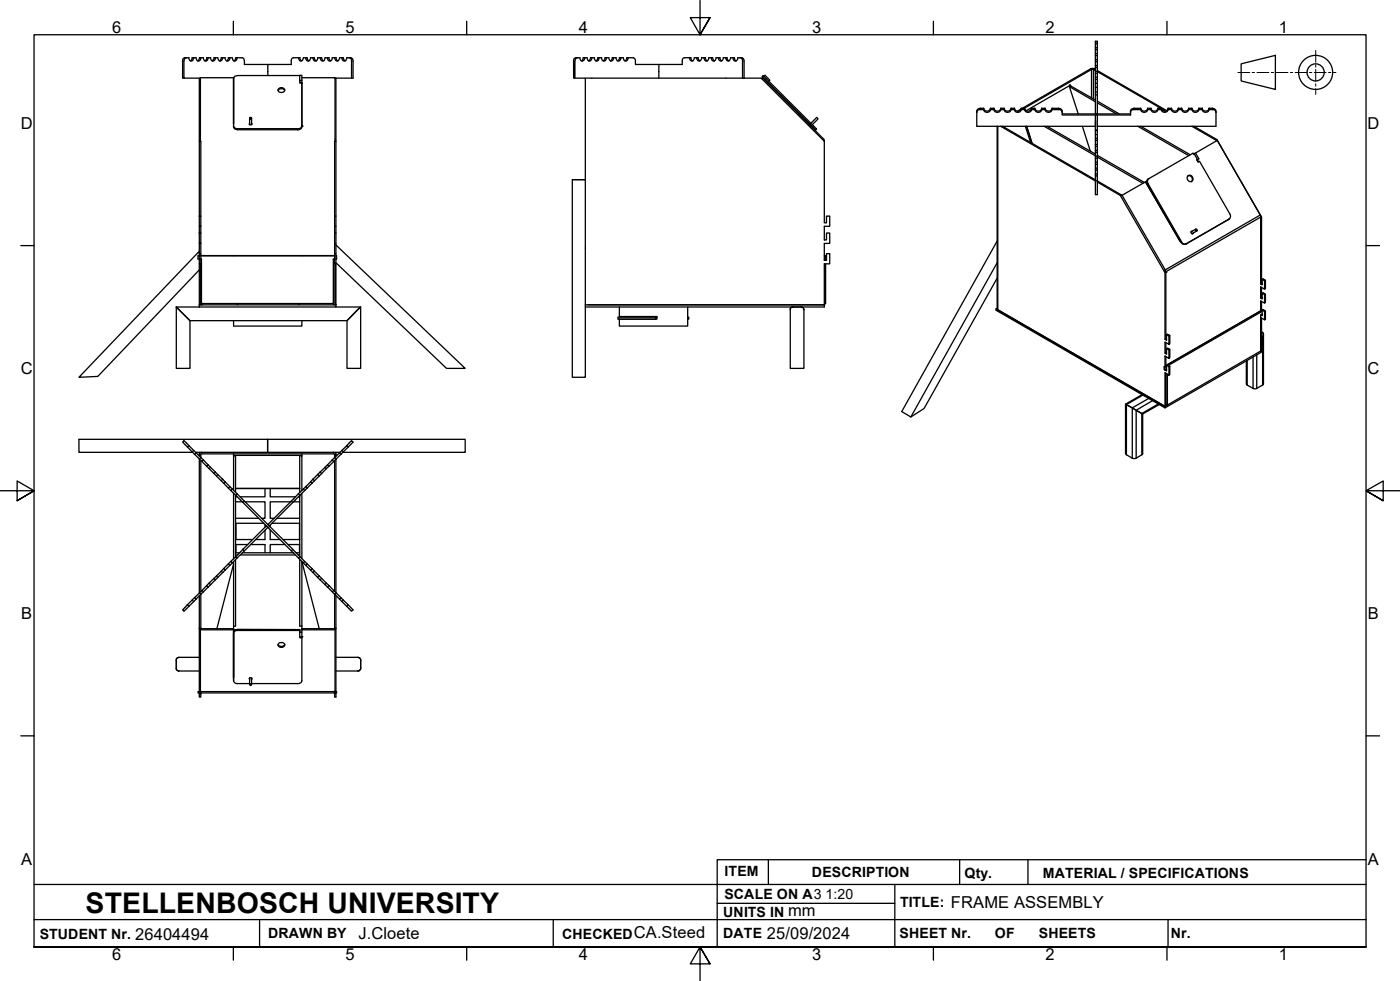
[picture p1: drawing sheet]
<svg xmlns="http://www.w3.org/2000/svg" width="410mm" height="287mm" viewBox="0 0 410 287" stroke-linecap="round" stroke-linejoin="round" font-family="sans-serif">
<!-- layer: Visible Edges(ISO) -->
<g fill="none" stroke="#000" stroke-width=".38">
<path d="M54.6 16.9l-.5 .3-.3 .7v5h4.6M56.7 16.9a.73 .73 0 0 1-.3 .8 .73 .73 0 0 1-.9-.1l-.2-.7h-1.3l-.5 .4v5.6h.3M58.8 16.9a.73 .73 0 0 1-.7 1 .73 .73 0 0 1-.7-1h-1.1l-.5 1M61 16.9a.73 .73 0 0 1-.4 .8 .73 .73 0 0 1-.8-.1l-.2-.7h-1.2l-.5 1M63.1 16.9a.73 .73 0 0 1-.7 1 .73 .73 0 0 1-.7-1h-1.2v.4l-.5 .6M65.2 16.9a.76 .76 0 0 1-.7 1 .76 .76 0 0 1-.7-1h-1.1l-.5 1M67.3 16.9a.73 .73 0 0 1-.7 1 .73 .73 0 0 1-.7-1h-1.1l-.1 .4-.4 .6M68.5 17.9l.5-1h2.1l.3 .4 .2 1.6h6.8v3.2M69.4 16.9a.73 .73 0 0 1-.7 1 .73 .73 0 0 1-.7-1h-1.1l-.5 1M87.4 16.9a.76 .76 0 0 0 .7 1 .76 .76 0 0 0 .7-1h1.1l.5 1M88.3 17.9l-.4-.6-.1-.4h-2l-.5 .4v1.6h-6.9M89.5 16.9a.73 .73 0 0 0 .7 1 .73 .73 0 0 0 .7-1h1.2v.4l.5 .6"/>
<path d="M91.6 16.9a.73 .73 0 0 0 .4 .8 .73 .73 0 0 0 .8-.1l.2-.7h1.2l.5 1M93.7 16.9a.76 .76 0 0 0 .8 1 .76 .76 0 0 0 .7-1h1.1l.5 1M95.9 16.9a.73 .73 0 0 0 .7 1 .73 .73 0 0 0 .7-1h1.1l.1 .4 .4 .6M98 16.9a.76 .76 0 0 0 .7 1 .76 .76 0 0 0 .7-1h1.1l.5 1M100.1 16.9a.73 .73 0 0 0 .7 1 .73 .73 0 0 0 .7-1h1.4l.5 .7v5.3h-5M102.2 16.9l.5 .3 .2 .4v5.3M169.1 16.9l-.5 .3-.3 .7v5h-.3v-5.6l.5-.4h1.3a.73 .73 0 0 0 .7 1 .73 .73 0 0 0 .7-1M173.3 16.9a.73 .73 0 0 1-.7 1 .73 .73 0 0 1-.7-1h-1.1l-.5 1M175.5 16.9a.73 .73 0 0 1-.4 .8 .73 .73 0 0 1-.9-.1l-.1-.7h-1.2l-.5 1M177.5 16.9a.73 .73 0 0 1-.7 1 .73 .73 0 0 1-.7-1h-1.1l-.1 .4-.4 .6M179.7 16.9a.76 .76 0 0 1-.7 1 .76 .76 0 0 1-.8-1h-1l-.5 1M181.8 16.9a.73 .73 0 0 1-.7 1 .73 .73 0 0 1-.7-1h-1.1l-.1 .4-.4 .6"/>
<path d="M183 17.9l.5-1h2l.6 .7v1.3h6.8M183.9 16.9a.73 .73 0 0 1-.7 1 .73 .73 0 0 1-.7-1h-1.1l-.5 1M201.9 16.9a.76 .76 0 0 0 .7 1 .76 .76 0 0 0 .7-1h1.1l.5 1M202.8 17.9l-.4-.6-.1-.4h-2l-.5 .4v1.6h-6.9v4M204 16.9a.73 .73 0 0 0 .7 1 .73 .73 0 0 0 .7-1h1.2v.4l.5 .6M206.1 16.9a.73 .73 0 0 0 .4 .8 .73 .73 0 0 0 .8-.1l.2-.7h1.2l.5 1M208.3 16.9a.73 .73 0 0 0 .7 1 .73 .73 0 0 0 .7-1h1.1l.5 1M210.4 16.9a.73 .73 0 0 0 .7 1 .73 .73 0 0 0 .7-1h1.1l.1 .4 .4 .6M212.5 16.9a.76 .76 0 0 0 .7 1 .76 .76 0 0 0 .7-1h1.1l.5 1M214.6 16.9a.73 .73 0 0 0 .7 1 .73 .73 0 0 0 .7-1h1.4l.5 .7v5.3M216.7 16.9l.5 .3 .2 .4v5.3h-49.1M320.7 12.8v-.7h.6v21.3"/>
<path d="M320.7 14v13.8h.6M320.7 17.5h.6M320.7 16.3h.6M320.7 19.2h.6M320.7 18h.6M320.7 15.7h.6M320.7 14.6h.6M320.7 19.8h.6M320.7 14h.6M321.3 12.8h-.6v1.2M58.7 22.9h-.3v18.5h.4v21.9M68.4 36.8l.2 .6 .7 .3h18.1l.5-.2 .5-.7"/>
<path d="M68.5 22.7l-.1 13.6M73.1 36.1l-.1 .1a.33 .33 0 0 0 .4 .3 .33 .33 0 0 0 .3-.4M73.1 34.6v1.9M73.1 36.3l-.1 .1M73.7 34.6v1.9M73.7 36.3v.1M81.4 26.5a1.21 1.21 0 0 1 2 0M81.7 25.9a.95 .95 0 0 1 1-.2 .95 .95 0 0 1 .6 .9 .95 .95 0 0 1-1.1 .5 .95 .95 0 0 1-.7-1.1zM87.8 23.8v-.3h.6v.7h-.6M87.8 23.5v-1.5h.6v1.5M87.8 22.1h-18.2l-1 .3-.2 .6M87.8 23.8v.5h.6v.2"/>
<path d="M87.8 24.1v.2M88.4 22.7h9.7v18.7M88.4 24.2v13l-.3 .5-.7 .3h-17.8l-.8-.2-.4-.5v-14.6h-9.7v18.7M98.1 22.9h.3M98.4 22.9v66.3M171.4 22.9v87.5h-3.8v-57.8h3.8h-3.8M217.4 22.9h5.5l18.5 18.5M223 23.1l.3-.4 17.8 17.9 .3 .6M223.5 22.1l15.6 15.6-.3 .3-15.6-15.6zM223.5 22.6l-.2 .1M223.7 22.4l.3-.4 1.4 1.5-.3 .3M224.9 24.1l-.2 .1"/>
<path d="M237.2 36.3l-.2 .2M237.4 36.1l1.7-1.7 .4 .4-1.6 1.7M237.6 36.8l-.2 .1M288 31.7h-1l-.9 .4-.1 4.9h34.7v-1.7M288 31.7a1 1 0 0 0 1 .8 1 1 0 0 0 1-.8M288 32.1h-1.5l-.5 .8M288 32.1a1 1 0 0 0 1 .8 1 1 0 0 0 1-.8M288 31.7v.4M290 31.7v.4M290 31.7h1M290 32.1h1M291 31.7a1.04 1.04 0 0 0 1 .8 1.04 1.04 0 0 0 1.1-.8"/>
<path d="M291 32.1a1.04 1.04 0 0 0 1 .8 1.04 1.04 0 0 0 1.1-.8M291 31.7v.4M292 37v53.5l49.1 28.4 .3-.1M293 37l27.7 16M293.1 31.7v.4M293.1 31.7h.9M293.1 32.1h.9M293.6 37l27.1 15.7M294 31.7a1.04 1.04 0 0 0 1 .8 1.04 1.04 0 0 0 1-.8M294 32.1a1.04 1.04 0 0 0 1 .8 1.04 1.04 0 0 0 1-.8M294 31.7v.4M296 31.7v.4"/>
<path d="M296 31.7h1.1M296 32.1h1.1M297.1 31.7a1 1 0 0 0 .9 .8 1 1 0 0 0 1-.8M297.1 32.1a1 1 0 0 0 .9 .8 1 1 0 0 0 1-.8M297.1 31.7v.4M299 32l-1.1 .5M299 31.7v.4M299 31.7h1M299 32.1h1M300 31.7a1 1 0 0 0 1 .8 1 1 0 0 0 1-.8M300 32.1a1 1 0 0 0 1 .8 1 1 0 0 0 1-.8M300 31.7v.4"/>
<path d="M300.2 37l1.6 4.7M300.6 37l1.6 5M302 31.7v.4M302 31.7h1M302 32.1h1M303 31.7a1 1 0 0 0 1 .8 1 1 0 0 0 1-.8M303 32.1a1 1 0 0 0 1 .8 1 1 0 0 0 1-.8M303 31.7v.4M305 31.7v.4M305 31.7h1M305 32.1h1M305.8 37l14.9 8.6"/>
<path d="M306 31.7a1.04 1.04 0 0 0 1 .8 1.04 1.04 0 0 0 1-.8M306 32.1a1.04 1.04 0 0 0 1 .8 1.04 1.04 0 0 0 1-.8M306 31.7v.4M306.6 37l14.1 8.1M308 31.7l2.5 .1 .4 .3 .1 .8M308 32.1h2.5l.5 .8M308 31.7v.4M311 33.4h20M313.1 24.8l.3 .1 .1 .3M313.1 25.4l.4-.2 7.2 4.1M313.4 24.9l-12.9 7.5M316.9 37l2.4 7.3"/>
<path d="M320.7 29.8l-7.6-4.4 2.6 8M320.7 20.3l-.7-.3-.7 .1-20 11.6M320.7 20.7l-.7-.4h-.4l-19.7 11.4M320.7 27.8v5.6M320.7 20.9l.6 .1 18.6 10.7M320.7 39.4v-5.7h.6v23.3h-.6v-6.1M320.7 38.1h.6M320.7 24.4h.6M320.7 23.3h.6M320.7 22.6h.6M320.7 21.5h.6M321.3 39.4h-.6v1.1h.6"/>
<path d="M321.3 29.6l6.4 3.8M321.3 30.1l5.6 3.3M321.3 20.7l20.3 11.7M333.2 37l14.8 8.5M334 31.7l-2.5 .1-.5 .5v1.4h-20v-.8M334 32.1h-2.5l-.5 .8M334 31.7a1.04 1.04 0 0 0 1 .8 1.04 1.04 0 0 0 1-.8M334 32.1a1.04 1.04 0 0 0 1 .8 1.04 1.04 0 0 0 1-.8M334 37l14.5 8.3M334 31.7v.4M336 31.7h1M336 32.1h1"/>
<path d="M336 31.7v.4M337 31.7a1.04 1.04 0 0 0 1 .8 1.04 1.04 0 0 0 1-.8M337 32.1a1.04 1.04 0 0 0 1 .8 1.04 1.04 0 0 0 1-.8M337 31.7v.4M339 31.7h1M339 32.1h1M339 31.7v.4M340 31.7a1 1 0 0 0 1 .8 1 1 0 0 0 1-.8M340 32.1a1 1 0 0 0 1 .8 1 1 0 0 0 1-.8M340 31.8l1.2 .7M340 31.7v.4M342 31.7h1"/>
<path d="M342 32.1h1M342 31.7v.4M343 31.7a1 1 0 0 0 1 .8 1 1 0 0 0 1-.8M343 32.1a1 1 0 0 0 1 .8 1 1 0 0 0 1-.8M343 31.7v.4M345 31.7h1M345 32.1h1M345 31.7v.4M346 31.7a1.04 1.04 0 0 0 1 .8 1.04 1.04 0 0 0 1-.8M346 32.1a1.04 1.04 0 0 0 1 .8 1.04 1.04 0 0 0 1-.8M346 31.7v.4M348 31.7h1"/>
<path d="M348 32.1h1M348 31.7v.4M349 37l7 4 .3-.2M349 31.7a1.04 1.04 0 0 0 1 .8 1.04 1.04 0 0 0 1-.8M349 32.1a1.04 1.04 0 0 0 1 .8 1.04 1.04 0 0 0 1-.8M349 31.7v.4M349.6 37l6.7 3.8M351 31.7h1M351 32.1h1M351 31.7v.4M352 31.7a1 1 0 0 0 1 .8 1 1 0 0 0 1-.8M352 32.1a1 1 0 0 0 1 .8 1 1 0 0 0 1-.8"/>
<path d="M352 31.7v.4M354 31.7h1l.9 .4 .1 4.9h-34.7v-1.7M354 32.1h1.5l.5 .8M354 31.7v.4M58.4 41.4v21.9M98.4 41.4h-.4v21.9M241.4 41.4v23.8h.6v-1.9h1v2.9h-1.6v4h.6v-2h1v3.1h-1.6v3.6M241.4 41.2v.2M320.7 40.5v.6M320.7 42.3v.6M320.7 44v.6M320.7 45.7v.6"/>
<path d="M320.7 47.4v.7M320.7 49.2v.6M320.7 50.9h.6M321.3 46.3h-.6v1.1h.6M321.3 44.6h-.6v1.1h.6M321.3 48.1h-.6v1.1h.6M321.3 41.1h-.6v1.2h.6M321.3 42.9h-.6v1.1h.6M321.3 49.8h-.6v1.1M321.3 45.5l13.8 7.9M321.3 46l13.3 7.7M321.3 53l7 4"/>
<path d="M321.3 53.3l6.7 3.9M328 57.2l13.1 22.6 .3-.1v19.5M328.3 57l.1 .2M328.3 57l-.3 .2M328.4 57.3l.1-.1 12.7 21.8 .1 .7M328.5 57.2l6.9-4 10 17.3M335.8 53l-.4 .2 10 17.3M336.4 52.3a1.04 1.04 0 0 0-.4 1.6l9.8 17 .5 .6h.9l12.7-7.4M336.4 52.3l-.4 .7 .2 .8 10.1 17.4 .7 .3 .4-.2 12.5-7.2M347.8 51.5a.93 .93 0 0 1 1.4 .4 .93 .93 0 0 1-.6 1.3 1.05 1.05 0 0 1-.8-1.7zM347.9 51.4a1.04 1.04 0 0 1 1.1 .5 1.04 1.04 0 0 1-.1 1.3M349.6 45l-.2 .1-.1-.3-12.9 7.5"/>
<path d="M350.1 44.8l6.3-3.7 12.7 22 .1 .5M350.5 46.8l.4 .6M350.6 46.8l-1-1.8 .5-.2 .9 1.7-.5 .3 .3 .6 .4-.2 8.9 15.4 .2 .8-.4 .7M356 41l.2 .2M356.3 40.8l13.1 22.7v19.5l.2 .1M58.4 73.5l-35.3 36.9 5.5-.2 29.8-31.2M58.4 68.2h.4v3.1h-.4zM58.4 74.2h.4v3h-.4zM58.4 63.3h.4v2.9h-.4zM58.4 77.2v12h.4v-12v12h.4M58.4 66.2v2M58.4 71.3v2.9"/>
<path d="M58.4 74.9h-.4v.9h.4M58.8 75.8h.2v13.1h38.6v-13.1h.4M58.8 74.8h39.2M58.8 66.2v2M58.8 71.3v2.9M58.8 74.9h39.2M68.4 74.8v.1M88.4 74.8v.1M97.8 75.8v13.4M98 71.3h.4M98 66.2v2M98 66.2h.4"/>
<path d="M98.2 77.2v12h-.4M98.4 71.7l37.8 36.1h-5.5l-32.3-30.9M98.4 68.2h-.4v6M98.4 74.2h-.4v3h.4M98.4 63.3h-.4v2.9M98.4 74.9h.2v.9h-.2M241.4 75.8v.4h.6v-2h1v3h-1.6v12.7h-70M241.4 74.9h.3v.9h-.3zM241.7 77.2v11.7h-.3M241.7 75.8v.4M292 70.6l-28 49.9 2.7 1.6 3.9-2.5 21.4-38.2M292 76.9l-25.3 45.2"/>
<path d="M341.1 79.8v19.5M345.4 70.5h.1M348.8 67.8h.1M349.1 67.6a.38 .38 0 0 0-.3 .6 .38 .38 0 0 0 .6 0M350.1 67.1l-1.4 .8M350.5 67.6l-1.4 .8 .1-.1M369.4 63.5l-.3 .2v19.5M51.6 89.9l4 4M51.6 89.9v17.9h4v-13.9M51.6 89.9h6.8M58.8 89.2h-.4v.7M59.2 88.9v.3"/>
<path d="M59.2 89.2h38.6M68.4 93.9v1.6h20v-1.6M69.5 88.9v.3M87.5 88.9v.3M98.2 89.2h.2M98.4 89.9h7.2l-4 4h-46M98.4 89.2v.7h-40M104.8 90.6l.8-.7v17.9h-4v-13.9zM181.4 89.9v2.8h10.9v.7h-10.9v2.1h20v-5.6M192 92.9h-11v.5h11v-.5h.3M201.4 92.9h.3v.5h-.3M232.2 89.9l-.6 .2-.2 .3v17.4h4v-17.2l-.3-.5-.5-.2"/>
<path d="M241.5 88.9v.3h-70.1M292 90.2l-.3 .2v.4l49.4 28.6v-.5l-49.4-28.5M341.6 97.9v1.7l-.5-.3h.5M342.5 98.2l-.7-.4-.2 .1 .7 .5M369.2 92.2l.4 .2v-1.6l.2-.2 .7 .4v2.5l-.2 .1-1.1-.6M369.3 93v9.7l-.3 .2M369.4 97.2l.6 .7-.6 1.3M369.4 83l-.3 .2 .5 .2v-1.6l.2-.2 .7 .5v2.4l-.2 .2-1.2-.7v3.3M369.4 84.2v2.9l.2 .1M369.4 87.1l-.3 .2 .5 .2v-1.6l.2-.2 .7 .4v2.4l-.2 .2-1.2-.6v2.9l-27.3 15.8M369.4 88.2v2.7l.2-.1 .7 .4 .2-.2M369.4 93.1v9.5"/>
<path d="M369.4 92l.2 .1M369.6 85.9l.7 .3 .2-.1M369.6 81.8l.7 .4 .2-.1M369.6 91.9l-.5 .3v10.6l-27.3 15.8M369.6 91.1l-27.5 15.8M370 97.9v14.5l-2.2 1.4h-.7l-2.2-1.4v-6.7M370.3 82.2v2.5M370.3 86.2v2.5M370.3 91.2v2.4M329.6 118.3l5 2.9M329.6 118.3v14.5l.1 .2 2.3 1.3 .7-.2 1.9-1.2v-11.7M334.4 115.5l-4.8 2.8"/>
<path d="M339.4 118.4l-4.8 2.8M340.9 107.3v.9l.2 .1v-.8M341.4 104.4l.2 4.1-.5-.2 .5-.2M341.4 100.3v3M341.4 108.2h.2M341.6 102.1v1.5l-.5-.2 .5-.1M341.8 109.6v9l-.2-.2M341.8 118.5v.1M342.3 104.9v-2.5l.2-.2v2.5l-.2 .2-1.2-.7v3l-.2 .1 .2 .2 .5-.2M342.3 109.8v-2.5l.2-.1v2.4l-.2 .2-1.2-.7v9.8l.3-.1v-9.5v9.5l.4-.3M342.3 100.8v-2.4l.2-.2v2.5l-.2 .1-1.2-.6v3.2M342.5 102.2l-.7-.3-.2 .2 .7 .3"/>
<path d="M342.5 107.2l-.7-.4-.2 .1 .7 .4M369.4 102.6v.5l-28.3 16.3M369.4 102.6l-.1 .1M55.3 130.4l-1.5-1.4-.3 .4 1.4 1.4M55.3 130.4l-.4 .4 1.4 1.5 .4-.5M55.3 130.4l3.5 3.5M56.3 132.3l.7 .7M56.5 132.4h-33.4v-3.8h55.3v3.8v-3.8h57.8v3.8h-35.8M57.3 132.4h42.2M57.4 132.5l-.4 .5 1.4 1.4 .4-.5M58.4 132.4v1.1M58.4 134.4v39.2"/>
<path d="M58.4 134.4l.7 .7M58.8 133.2v.7M58.8 134.8v38.4M58.8 133.9l.8 .7M59.2 132.4a.79 .79 0 0 0-.8 .8M59.2 132.8l-.5 .4M59.2 132.9h38.4M59.6 134.6l-.5 .5 1.4 1.4 .5-.4M59.6 134.6l1.4 1.5M60.5 136.5l.7 .7M61 136.1l2.1 2.1M61.7 136.8l-.5 .4 1.5 1.4 .4-.4"/>
<path d="M62.7 138.6l.7 .7M63.1 138.2l.7 .7M63.8 138.9l-.4 .4 1.4 1.4 .4-.4M63.8 138.9l1.4 1.4M68.4 132.9v.4h20M68.4 133.4h.6v10.7M68.4 133.3v10.2M88.4 132.9v.5M93 138.9l.5 .4M93.7 138.2l-2.1 2.1M93.7 138.2l.5 .4M94.2 138.6l-15.3 15.3-.5-.3 6.9-6.9"/>
<path d="M95.2 136.8l-1.5 1.4M95.2 136.8l.4 .4M95.6 137.2l-1.4 1.4M95.9 136.1l-.7 .7M95.9 136.1l.4 .4M96.3 136.5l-.7 .7M97.3 134.6l-1.4 1.5M97.3 134.6l.4 .5M97.6 132.4a.79 .79 0 0 1 .8 .8M97.6 132.8l.3 .2 .1 1M98 134.8v38.3M98 133.9l-.7 .7"/>
<path d="M98 133.9l.4 .5M98.4 132.4v1.2M98.4 134.4v39.1M99.4 132.5l-1.4 1.4M99.4 132.5l.4 .5M100.1 131.8l-.7 .7M100.1 131.8l.4 .5M101.5 130.4l1.4-1.4 .5 .4-7.1 7.1M102 130.8l-.5-.4-1.4 1.4M64.8 140.7l.7 .7M65.2 140.3l.7 .7M65.9 141l-.4 .4 1.4 1.5 .4-.5"/>
<path d="M65.9 141l19.8 19.8M66.9 142.9l.7 .7M68 143.1l-.4 .5 1.4 1.4M68.4 144.3v19.3M69 143h18.8M69 144.9v18.1M69 159.4h3.5M69 153.2h8.2M69 157.9h5M69 151.7h6.7M69 146.9h1.9M69 145.4h.5"/>
<path d="M69 145l2.1 2.1 .5-.4M69.1 153.2v4.7M69.1 159.4v2.4M69.4 144.5l-.4 .5M71.1 147.1l14.2 14.1M71.8 146.9h5.8v4.8h-1M73.3 159.4h4.3v2.4M77.6 143v2.4h-7.3M77.6 155.2v2.7h-2.7M77.6 153.6v.7M78 153.9l-6.9 6.9M78.4 154.4l-6.8 6.8"/>
<path d="M79.1 143v2.4h7.5M79.1 153.7v.6M79.1 155.1v2.8h2.9M79.6 153.2h8.2M81.1 151.7h6.7M82.8 157.9h5M83.4 159.4h-4.3v2.4M84.3 159.4h3.5M85.1 146.9h-6v4.8h1.2M85.9 146.9h1.9M87.4 144.5l-2.1 2.2 .4 .4M87.4 145.4h.4"/>
<path d="M87.4 144.5l.4 .5M87.7 153.2v4.7M87.7 159.4v2.4M87.8 145v17.9M88.4 143.6v-10.2h-.6v10.8M88.4 144.4v19.1M88.8 143.1l-1.4 1.4M88.8 143.1l.4 .5M89.5 142.4l.4 .5M90.9 141l-2.1 2.1M90.9 141l.5 .4M91.6 140.3l-.7 .7"/>
<path d="M91.6 140.3l.5 .4M54.9 177.1l.4 .4M56.7 176.1l-.4-.4-1.4 1.4M57 175l-.7 .7M57.4 175.4l-3.6 3.5-.3-.4 1.4-1.4M58.4 174.4v28.1h-.4v.3h.4M58.8 173.9l-.4-.3-1.4 1.4 .4 .4M58.8 174v10.1M58.8 173.9l-1.4 1.5M59.1 172.9l-.7 .7M59.6 173.2l-.8 .7M61 171.8l-.5-.4-1.4 1.5 .5 .3"/>
<path d="M61.2 170.7l-.7 .7M63.1 169.7l-.4-.4-1.5 1.4 .5 .4M63.4 168.6l-.7 .7M65.2 167.6l-.4-.4-1.4 1.4 .4 .5M65.5 166.4l-.7 .8M67.3 165.5l-.4-.4-1.4 1.3 .4 .5M67.6 164.4l-.7 .7M68 164.8l-8.4 8.4M68.4 164.4v20h-9.7M68.4 165.1l-4.9 18.9M69 163.8v19.5h-.6M69 162.4h.5"/>
<path d="M69 161.8h1.1M69.4 163.3l-.4-.3-1.4 1.4 .4 .4M69.4 163.3l-1.4 1.5M70.4 162.4h16M71 161.8h14.9M71.1 160.8l.5 .4-2.2 2.1M71.1 160.8l-2.1 2.2M86.7 161.8h1.1M87.3 162.4h.5M87.4 163.3l-2.1-2.1 .4-.4 4.2 4.3M87.8 163.7v19.6h.6M87.8 163l-.4 .3 1.4 1.5 .4-.4"/>
<path d="M88.8 164.8l.7 .7M89.9 165.1l-.4 .4 1.4 1.4 .5-.5M89.9 165.1l1.5 1.3M90.9 166.9l.7 .7M91.4 166.4l.7 .8M92.1 167.2l-.5 .4 1.4 1.5 .5-.5M92.1 167.2l3.5 3.5M93 169.1l.7 .6M94.2 169.3l-.5 .4 1.5 1.4 .4-.4M95.2 171.1l.7 .7M95.6 170.7l.7 .7M96.3 171.4l-.4 .4 1.4 1.4 .4-.3"/>
<path d="M96.3 171.4l1.4 1.5M97.3 173.2l.7 .7v10h.4M97.7 172.9l2.1 2.1M98.4 174.3v9.6M98.4 173.6l-.4 .3 1.4 1.5 .4-.4M99.4 175.4l.7 .7M99.8 175l.7 .7M100.5 175.7l1.5 1.4-.5 .4M100.5 175.7l-.4 .4 1.4 1.4M102 177.1l1.4 1.4-.5 .4-1.4-1.4M58.4 192.4h-6l-.8 .6v2.8l.6 .6h6.2M58.4 183.9h.4"/>
<path d="M58.7 184.1v18.4h39.4v-18.1M58.8 184h9.6v14.4v-14h.7M68.4 199.3l.2 .5 .7 .3h3.8M68.6 184.5l1-.3 18.2 .1v.2h-18.5l-.7 .4-.2 .5v13.9v-14.2zM73.1 198.9a.34 .34 0 0 1 .3-.5 .34 .34 0 0 1 .3 .5M73.1 198.6v1.8M73.7 198.5v1.9M73.7 198.5v.1M81.4 188.7a1.13 1.13 0 0 0 2 0M81.7 188.3a.89 .89 0 0 1 1.1-.2 .89 .89 0 0 1 .4 1.1 .88 .88 0 0 1-1.2 .3 .88 .88 0 0 1-.3-1.2zM87.8 185.1h.6v1.4h-.6zM87.8 184.8v.3"/>
<path d="M87.8 184.5v.3M88.4 186.7v12.6l-.3 .5-.7 .3h-13.7M88.4 186.4v.3h-.6v-.2M88.4 184h9.6M93.5 184l-5.1-19.6v20.7M98 183.9v.2M98.1 184.1v.3h-9.7M98.4 192.4h6.4l.4 .1 .4 .5v2.8l-.6 .6h-6.6M98.4 183.9v20.1h-.4v-1M58.4 203h.4v1h-.4zM58.4 203v-.5h.4v.5M58.8 202.8h39.2"/>
<path d="M98.4 202.8h.2v-.3h-.6v.5h.4"/>
<circle cx="73.4" cy="34.5" r=".27"/>
<circle cx="350.3" cy="67.3" r=".28"/>
<circle cx="73.4" cy="200.3" r=".27"/>
</g>
<g fill="#000">
<circle cx="88.4" cy="36.9" r=".19"/>
<circle cx="238.8" cy="38" r=".19"/>
<circle cx="98" cy="41.4" r=".19"/>
<circle cx="341.4" cy="79.7" r=".19"/>
<circle cx="369.1" cy="63.7" r=".19"/>
<circle cx="368.8" cy="91.2" r=".19"/>
<circle cx="369.6" cy="90.8" r=".19"/>
<circle cx="78.4" cy="154.4" r=".19"/>
<circle cx="78.9" cy="153.9" r=".19"/>
<circle cx="88.4" cy="186.4" r=".19"/>
<circle cx="58.8" cy="202.5" r=".19"/>
<circle cx="98" cy="202.5" r=".19"/>
</g>
<!-- layer: Visible Tangent Edges(ISO) -->
<g fill="none" stroke="#000" stroke-width=".38">
<path d="M320.7 12.3h.6M287 31.7v.4M292.2 37v53.7M310 31.7v.4M319.3 20.1l.3 .2v8.4M320.5 20.1l-.3 .2v8.7M320.7 38.2h.6M320.7 26.9h.6M320.7 25.5h.6M332 31.7v.4M355 31.7v.4M320.7 52.9h.6"/>
<path d="M320.7 51.5h.6M336.2 53.8l-.2 .1M345.9 70.8l-.1 .1M347.4 71.3l-.2 .2M359.9 64.1l-.2 .2M369 62.9l-28 16.2M369.2 63.5l-28 16M369.4 98.8l.3-.1v14M369.7 97.4l-.3 .2M334.6 115.6l-4.8 2.8v14.7M336.3 116.7l-4.8 2.7v14.7M337.4 117.3l-4.7 2.8v14"/>
<path d="M339.2 118.3l-4.9 2.7v12.1M365.2 105.6v7.1M366.9 104.5v9.2M368 103.9v9.8"/>
</g>
<g fill="#000">
<circle cx="368.6" cy="91.3" r=".19"/>
<circle cx="341.9" cy="106.7" r=".19"/>
</g>
<!-- layer: Border_0 -->
<g fill="none" stroke="#000" stroke-width=".38">
<path d="M68.3 6.2v4M136.7 6.2v4M205 .1v10.1l-2.9-5h5.8l-2.9 5 2.9-5M273.3 6.2v4M341.7 6.2v4M6.1 71.9h3.9M400 71.9h3.9M0 143.7h10l-5-2.9v5.8l5-2.9-5 2.9M410 143.7h-10l5-2.9v5.8l-5-2.9 5 2.9M6.1 215.4h3.9M400 215.4h3.9M10 277.2v-267h390v267h-390h390"/>
<path d="M68.3 277.2v3.9M136.7 277.2v3.9M273.3 277.2v3.9M341.7 277.2v3.9M207.9 282.1l-2.9-4.9 2.9 4.9h-5.8l2.9-4.9v10"/>
</g>
<!-- layer: Sketch Geometry(ISO) -->
<g fill="none" stroke="#000" stroke-width=".38">
<path d="M363.4 18.7l10-2.5v10l-10-2.5zM390.2 21.2a5 5 0 0 0-7.2-4.5 5 5 0 0 0-.8 8.5 5 5 0 0 0 7.9-3.1l.1-.9M10 258.9h390M225 251.7v7.2M262 258.9v18.3M281 251.7v7.2M301 251.7v7.2M400 251.7h-190v25.5M10 277.2h390M10 269.2h390M76 269.2v8M162 269.2v8"/>
<path d="M210 264.4h52M342 269.2v8"/>
<circle cx="385.2" cy="21.2" r="2.51"/>
</g>
<g fill="none" stroke="#000" stroke-width=".29">
<path d="M385.3 14.7v3.5M385.3 18.9v.7M362.5 21.2h3.5M366.6 21.2h.7M368 21.2h3.5M372.2 21.2h.7M373.6 21.2h3.5M377.8 21.2h.7M379.2 21.2h3.5M383.4 21.2h.7M384.8 21.2h3.5M385.3 20.3v3.5"/>
<path d="M385.3 24.5v.7M385.3 25.9v1.7M389 21.2h.7M390.4 21.2h.8"/>
</g>
<text font-size="8.3" x="25.1" y="267.2">STELLENBOSCH UNIVERSITY</text>
<g font-size="4.8">
<text x="32.8" y="9.7">6</text>
<text x="101.2" y="9.7">5</text>
<text x="169.5" y="9.7">4</text>
<text x="237.8" y="9.7">3</text>
<text x="306.1" y="9.7">2</text>
<text x="374.5" y="9.7">1</text>
<text x="6.1" y="37.8">D</text>
<text x="400.4" y="37.8">D</text>
<text x="6.1" y="109.6">C</text>
<text x="400.4" y="109.6">C</text>
<text x="6.2" y="181.3">B</text>
<text x="400.5" y="181.3">B</text>
<text x="6.2" y="253.1">A</text>
<text x="400.5" y="253.1">A</text>
<text x="230.8" y="268.2">mm</text>
<text x="278.4" y="265.7">FRAME ASSEMBLY</text>
<text x="39.6" y="275">26404494</text>
<text x="105" y="274.8">J.Cloete</text>
<text x="185.6" y="274.7">CA.Steed</text>
<text x="224.5" y="274.8">25/09/2024</text>
<text x="32.8" y="281.1">6</text>
<text x="101.2" y="281.1">5</text>
<text x="169.5" y="281.1">4</text>
<text x="237.8" y="281.1">3</text>
<text x="306.1" y="281.1">2</text>
<text x="374.5" y="281.1">1</text>
</g>
<g font-size="4.1">
<text x="212.2" y="256.5">ITEM</text>
<text x="237.7" y="256.7">DESCRIPTION</text>
<text x="282.4" y="256.9">Qty.</text>
<text x="305.4" y="256.9">MATERIAL / SPECIFICATIONS</text>
<text x="212.1" y="263">SCALE ON A3</text>
<text x="241.7" y="263">1:20</text>
<text x="211.8" y="268.4">UNITS IN</text>
<text x="263.5" y="265.6">TITLE:</text>
<text x="11.6" y="274.8">STUDENT Nr.</text>
<text x="78.5" y="274.6">DRAWN BY</text>
<text x="164.6" y="274.8">CHECKED</text>
<text x="211.8" y="274.6">DATE</text>
<text x="263.4" y="274.6">SHEET Nr.</text>
<text x="291.3" y="274.6">OF</text>
<text x="304.2" y="274.6">SHEETS</text>
<text x="342.8" y="274.5">Nr.</text>
</g>
</svg>
